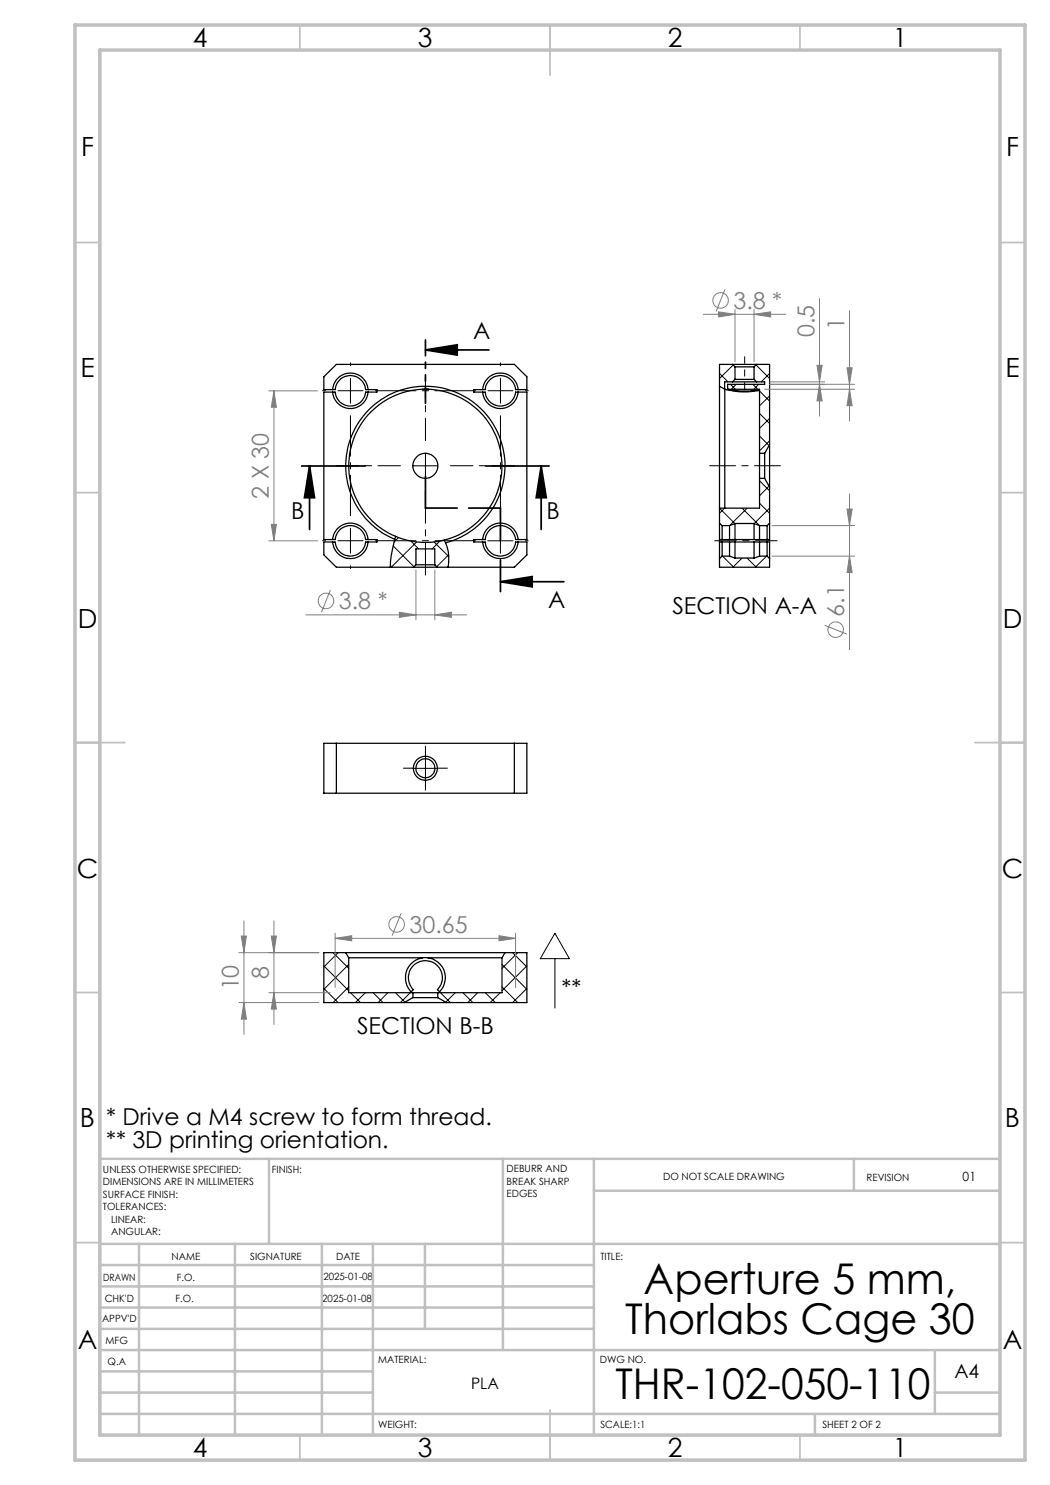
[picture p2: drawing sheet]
<svg xmlns="http://www.w3.org/2000/svg" width="210mm" height="297mm" viewBox="0 0 210 297" stroke-linecap="round" stroke-linejoin="round" font-family="sans-serif">
<g fill="none" stroke="#000" stroke-width=".2">
<path d="M143.9 74.7l1.7 1.7M146.1 76.9l1 1M146.6 73l-2.7 2.7M147.2 76.9l-.9 1M150.6 76.9l1 1M151.2 73l2.7 2.7M151.7 76.9l-.9 1M151.9 78.2l2 2M153.9 74.7l-1.6 1.7M153.9 79.2l-2 2M82.6 93.2h5M85.1 90.7v5"/>
<path d="M151.9 96.2l2 2M151.9 87.2l1.9 1.9M151.9 82.7l2 2M153.8 97.2l-1.9 2M153.9 83.7l-2 2M153.9 88.2l-2 2M78.1 113.1l.3 .3M78.6 109.2l4.2 4.1M79.7 107.5l-.9 .9M82.2 108.2l1.5 1.6M83.3 108.4l-5.1 5M86.8 108.4l2.9 2.9"/>
<path d="M88 108.2l-1.6 1.6M89.7 111l-2.4 2.3M97.6 108.2h5M100.1 105.7v5M143.9 101.6l3.1 3.1M144.5 111.2l2.3 2.2M144.9 101.6l-1 1.1M148.4 101.6l3.5 3.5M148.4 111.6l-1.8 1.8M149.4 111.6l1.9 1.8M149.4 101.6l-3.5 3.5M151.9 100.6l2 2.1"/>
<path d="M153.3 111.2l-2.2 2.2M153.9 101.6l-3.1 3.1M82.6 153.7h5M85.1 151.2v5M64.8 197.7l2.8 2.8M64.8 193.2l4.9 5M66.6 190.5l3.1 3.2M67.6 190.5l-2.8 2.9M69.7 192.9l-4.9 5M69.7 197.4l-3.1 3.1M70.1 198.5l2 2M73.1 198.5l-2 2"/>
<path d="M74.6 198.5l2 2M77.6 198.5l-2 2M79.1 198.5l1.9 1.9M82.1 198.5l-2 2M88.1 198.5l2 2M91.1 198.5l-2 1.9M92.6 198.5l2 2M95.5 198.5l-1.9 2M97 198.5l2.1 2M100 198.5l-2 2M100.4 197.4l3.1 3.1M100.4 192.9l5 5"/>
<path d="M102.5 190.5l2.9 2.9M103.5 190.5l-3.1 3.2M105.4 193.2l-5 5M105.4 197.7l-2.9 2.8M111 191.7v9.9M111 186.7l2.9 5h-5.8z"/>
</g>
<g fill="none" stroke="#000" stroke-width=".25">
<path d="M66.5 78.4a3.6 3.6 0 0 0 3.6 3.3 3.6 3.6 0 0 0 3.5-3.3M66.5 77.9a3.6 3.6 0 0 1 3.6-3.3 3.6 3.6 0 0 1 3.5 3.3M84.8 77.9h.9M96.5 77.9a3.6 3.6 0 0 1 3.6-3.3 3.6 3.6 0 0 1 3.5 3.3M96.5 78.4a3.6 3.6 0 0 0 3.6 3.3 3.6 3.6 0 0 0 3.5-3.3M143.9 77.3v24.3M143.9 77.3l1 .5M144.9 77.8l.1 .1M145 77.9l.3 .1a14.6 14.6 0 0 0 6.4 .1l-3.5 .1-2.7-.3M145 77.9v23.7M145.5 77.9h6.4v12.8M146.5 72.9h4.8"/>
<path d="M146.5 76.4h4.8M146.5 72.9h-2.6v4.4M146.5 76.4h-1.6v1.4M146.5 72.9l.5 .5M147 73.4h3.8M147 75.9h3.8M147 73.4v2.5M147 75.9l-.5 .5M150.8 75.9l.5 .5M150.8 73.4v2.5M151.3 72.9h2.6v16M151.3 76.4h1.6v.5h-7.4v1"/>
<path d="M151.3 72.9l-.5 .5M151.9 90.7v5M151.9 90.7h1M151.9 95.7v5.9h-8M151.9 95.7h1M152.9 90.7v5M152.9 95.7l1 1.7M153.9 88.9v8.5M153.9 88.9l-1 1.8M153.9 97.4v7.2M66.5 108.4a3.6 3.6 0 0 0 3.6 3.3 3.6 3.6 0 0 0 3.5-3.3M66.5 107.9a3.6 3.6 0 0 1 3.6-3.3 3.6 3.6 0 0 1 3.5 3.3"/>
<path d="M79 107.9a15.9 15.9 0 0 1-6.1-25 15.9 15.9 0 0 1 25.6 1.8 15.9 15.9 0 0 1-9.4 23.9M79 107.9l-.8 3.2-.1 2.3M79.1 107.3a15.3 15.3 0 0 1-5.6-24.1 15.3 15.3 0 0 1 24.6 1.9 15.3 15.3 0 0 1-9.2 22.9M79.1 107.3a15.4 15.4 0 0 0 9.8 .7M79.1 107.3l-.1 .6M82.7 113.4h-15.4l-2.5-2.4v-2.6h2.2a3.1 3.1 0 0 0 3.1 2.8 3.1 3.1 0 0 0 3-2.8h2.3v-.5h-2.3a3.1 3.1 0 0 0-3-2.8 3.1 3.1 0 0 0-3.1 2.8h-2.2v-29.5h2.2a3.1 3.1 0 0 0 3.1 2.8 3.1 3.1 0 0 0 3-2.8h2.3v-.5h-2.3a3.1 3.1 0 0 0-3-2.8 3.1 3.1 0 0 0-3.1 2.8h-2.2v-2.6l2.5-2.4h35.6l2.5 2.4v2.6h-2.3a3 3 0 0 0-3-2.8 3 3 0 0 0-3.1 2.8h-2.2v.5h2.2a3 3 0 0 0 3.1 2.8 3 3 0 0 0 3-2.8h2.3v29.5h-2.3a3 3 0 0 0-3-2.8 3 3 0 0 0-3.1 2.8h-2.2v.5h2.2a3 3 0 0 0 3.1 2.8 3 3 0 0 0 3-2.8h2.3v2.6l-2.5 2.4h-15.4M82.7 113.4h4.8M83.2 113h3.8M83.2 113v-3.2h3.8v3.2M83.2 113l-.5 .4M87 113l.5 .4M88.9 108l.2 .6"/>
<path d="M89.1 108.6a8.3 8.3 0 0 1 .5 4.8M96.5 107.9a3.6 3.6 0 0 1 3.6-3.3 3.6 3.6 0 0 1 3.5 3.3M96.5 108.4a3.6 3.6 0 0 0 3.6 3.3 3.6 3.6 0 0 0 3.5-3.3M143.9 108.4v3.3M143.9 104.6v3.3M143.9 108.4h10M143.9 107.9h10M143.9 111.7v1.7h10v-1.7M143.9 101.6v3M143.9 107.9v.5M143.9 104.6l.5 .5M144.4 108.4v2.8"/>
<path d="M144.4 105.1v2.8M144.4 105.1h1.5M144.4 111.2l-.5 .5M144.4 111.2h1.5M145.9 108.4v2.8M145.9 105.1v2.8M145.9 111.2l1.1 .4M147 104.7v3.2M147 108.4v3.2M147 104.7h3.8M147 104.7l-1.1 .4M147 111.6h3.8"/>
<path d="M150.8 108.4v3.2M150.8 104.7v3.2M150.8 104.7l1.1 .4M151.9 108.4v2.8M151.9 105.1v2.8M151.9 105.1h1.5M151.9 111.2h1.5M151.9 111.2l-1.1 .4M153.4 108.4v2.8M153.4 105.1v2.8M153.4 111.2l.5 .5M153.9 108.4v3.3"/>
<path d="M153.9 104.6v3.3M153.9 107.9v.5M153.9 104.6l-.5 .5M64.8 148.7h40.6v9.9h-40.6zM67.3 148.7v9.9M102.9 148.7v9.9M69.1 190.5h31.9M69.1 190.5h-4.3v10h16.1M69.1 190.5l.6 1.1M69.7 191.6h14.8M69.7 191.6v6.9h12.9M82.6 199.5l-1.7 1"/>
<path d="M82.6 199.5h5M82.6 198.5h5M82.6 198.5v1M84.5 191.6a4 4 0 0 0-3.2 2.7 4 4 0 0 0 .9 4.1l.5-.5a3.4 3.4 0 0 1 0-4.8 3.4 3.4 0 0 1 4.8 0 3.4 3.4 0 0 1 0 4.8l.4 .5a4 4 0 0 0 1-4.2 4 4 0 0 0-3.3-2.6M84.5 191.6h1.1M85.6 191.6h14.8M87.6 199.5l1.7 1M87.6 198.5v1M100.4 191.6v6.9h-12.8M101 190.5h4.4v10h-16.1M101 190.5l-.6 1.1M80.9 200.5h8.4"/>
<circle cx="85.1" cy="93.2" r="2.49"/>
<circle cx="85.1" cy="153.7" r="1.9"/>
<circle cx="85.1" cy="153.7" r="2.39"/>
</g>
<g fill="none" stroke="#808080" stroke-width=".2">
<path d="M145 57.9l-1.8 4.4M163.9 59.7v23.5M53.8 78.2h9.7M54.8 78.2v30M54.8 78.2l.5 3.3h-1zM140.7 62.9h16.5M143.7 62.4l3.3 .5-3.3 .5zM147 61.9v10.5M150.8 62.9l3.3-.5v1zM150.8 61.9v10.5M152.9 77.9h18M153.9 76.9h17"/>
<path d="M153.9 76.4h11M163.4 73.1h1l-.5 3.3zM163.9 76.9l.5 3.3h-1zM169.4 73.6h1l-.5 3.3zM169.9 62.1v22.1M169.9 77.9l.5 3.2h-1zM169.9 98.8v31.1M53.8 108.2h9.7M54.3 104.9h1l-.5 3.3zM66.1 118l-1.8 4.4M83.2 114v10M87 114v10"/>
<path d="M154.4 105.1h16.5M154.4 111.2h16.5M169.4 101.8h1l-.5 3.3zM169.9 111.2l.5 3.3h-1zM61.2 123h32.1M79.9 122.4l3.3 .6-3.3 .5zM87 123l3.3-.6v1.1zM164.9 125.1l4.5 1.7M47.8 190.5h16M48.3 187.2h1l-.5 3.3zM48.8 184.2v22.7M53.8 198.5h12.2"/>
<path d="M54.3 187.2h1l-.5 3.3zM54.8 184.2v20.7M54.8 198.5l.5 3.3h-1zM67 187.7l3.3-.6v1.1zM67 186.7v10.8M67 187.7h36.1M80.2 182.7l-1.8 4.4M99.8 187.1l3.3 .6-3.3 .5zM103.1 186.7v10.8M47.8 200.5h16M48.8 200.5l.5 3.3h-1z"/>
<circle cx="144.1" cy="60.1" r="1.56"/>
<circle cx="65.2" cy="120.2" r="1.55"/>
<circle cx="167.1" cy="125.9" r="1.55"/>
<circle cx="79.3" cy="184.9" r="1.55"/>
</g>
<path d="M85.1 70h12.7M85.1 70l6.3-1v2zM60.3 93.2h12.7M61.9 93.2v12.7M61.9 93.2l1 6.4h-2zM97.1 93.2h12.7M108.2 93.2v12.7M108.2 93.2l1.1 6.4h-2.1zM100.1 116.3h12.7M100.1 116.3l6.3-1v2.1z" fill="none" stroke="#000" stroke-width=".35"/>
<g fill="none" stroke="#000" stroke-width=".2" stroke-dasharray="15.2 1.3 1.3 1.3">
<path d="M65.1 78.1h-.6M70.1 78.1v-2.5M70.1 78.1h-2.5M70.1 78.1v2.5M70.1 78.1h2.5M70.1 73.1v-.5M100.1 78.1v-2.5M100.1 78.1h-2.5M100.1 78.1v2.5M100.1 78.1h2.5M100.1 73.1v-.5M105.1 78.1h.6"/>
<path d="M65.1 108.1h-.6M70.1 108.1v-2.5M70.1 108.1h-2.5M70.1 108.1v2.5M70.1 108.1h2.5M70.1 113.1v.6M100.1 113.1v.6M105.1 108.1h.5M82.6 153.6h-1.9M85.1 151.1v-1.9M85.1 156.1v1.9M87.6 153.6h1.9"/>
</g>
<path d="M75.1 78.1h20M70.1 103.1v-20M75.1 108.1h20M100.1 103.1v-20" fill="none" stroke="#000" stroke-width=".2" stroke-dasharray="15.2 1.3 1.3 1.3" stroke-dashoffset="7.1"/>
<path d="M80.1 93.1h-12.8M85.1 88.1v-12.8M90.1 93.1h12.8" fill="none" stroke="#000" stroke-width=".2" stroke-dasharray="15.2 1.3 1.3 1.3" stroke-dashoffset="10.7"/>
<path d="M85.1 98.1v16.9" fill="none" stroke="#000" stroke-width=".2" stroke-dasharray="15.2 1.3 1.3 1.3" stroke-dashoffset="8.7"/>
<path d="M148.9 71.3v6.5" fill="none" stroke="#000" stroke-width=".2" stroke-dasharray="15.2 1.3 1.3 1.3" stroke-dashoffset="13.9"/>
<path d="M155.4 108.1h-12.5" fill="none" stroke="#000" stroke-width=".2" stroke-dasharray="15.2 1.3 1.3 1.3" stroke-dashoffset="10.9"/>
<path d="M156.1 93.1h-14.2" fill="none" stroke="#000" stroke-width=".2" stroke-dasharray="15.2 1.3 1.3 1.3" stroke-dashoffset="10.1"/>
<path d="M85.1 95.3v6.3M85.1 101.6h6.3M93.7 101.6h6.4M100.1 118.3v-6.3M100.1 108v-6.4" fill="none" stroke="#000" stroke-width=".35" stroke-dasharray="6.3 1.3 1.3 1.3 1.3 1.3"/>
<path d="M85.1 68v12.7" fill="none" stroke="#000" stroke-width=".35" stroke-dasharray="6.3 1.3 1.3 1.3 1.3 1.3" stroke-dashoffset="3.2"/>
<g fill="none" stroke="#c0c0c0" stroke-width=".35">
<path d="M60 5v5M110 5v10M160 5v5M15 48.5h5M200 48.5h5M15 98.5h5M200 98.5h5M15 148.5h10M195 148.5h10M15 198.5h5M200 198.5h5M15 248.5h5"/>
<path d="M200 248.5h5M60 287v5M110 282v10M160 287v5"/>
</g>
<g fill="none" stroke="#c0c0c0" stroke-width=".5">
<path d="M53.8 231.8v17M100.6 231.8v38.2M118.8 231.8v55.2M118.8 238.2h81.2M170.8 231.8v6.4M200 231.8h-180v55.2M20 248.8h180M20 257.3h98.8M20 253h98.8M27.8 248.8v38.2M47 248.8v38.2M64.4 248.8v38.2"/>
<path d="M74.6 248.8v38.2M85 248.8v17M20 265.8h98.8M20 261.5h98.8M20 278.5h54.6M20 274.3h54.6M20 270h180M187 278.5h13M187 270v12.8M20 282.8h180M163 282.8v4.2"/>
</g>
<path d="M15 5h190v287h-190zM20 10h180v277h-180z" fill="none" stroke="#c0c0c0" stroke-width=".7"/>
<path d="M100.1 116.3l6.3-1v2.1zM85.1 70l6.3-1v2zM108.2 93.2l1.1 6.4h-2.1zM61.9 93.2l1 6.4h-2z" fill="#000"/>
<g fill="#808080">
<path d="M99.8 187.1l3.3 .6-3.3 .5zM67 187.7l3.3-.6v1.1z"/>
<path d="M79.9 122.4l3.3 .6-3.3 .5zM87 123l3.3-.6v1.1z"/>
<path d="M143.7 62.4l3.3 .5-3.3 .5zM150.8 62.9l3.3-.5v1z"/>
<path d="M54.8 198.5l.5 3.3h-1zM54.3 187.2h1l-.5 3.3z"/>
<path d="M169.4 101.8h1l-.5 3.3zM169.9 111.2l.5 3.3h-1z"/>
<path d="M48.3 187.2h1l-.5 3.3zM48.8 200.5l.5 3.3h-1z"/>
<path d="M163.9 76.9l.5 3.3h-1zM163.4 73.1h1l-.5 3.3z"/>
<path d="M54.8 78.2l.5 3.3h-1zM54.3 104.9h1l-.5 3.3z"/>
<path d="M169.4 73.6h1l-.5 3.3zM169.9 77.9l.5 3.2h-1z"/>
</g>
<g font-size="8.5">
<text x="128.7" y="258.8">Aperture 5 mm,</text>
<text x="125.1" y="266.9">Thorlabs Cage 30</text>
<text x="123.1" y="279.7">THR-102-050-110</text>
</g>
<g font-size="5.3">
<text x="38.5" y="9.5">4</text>
<text x="83.5" y="9.5">3</text>
<text x="133.6" y="9.5">2</text>
<text x="178.6" y="9.5">1</text>
<text x="16.2" y="31.2">F</text>
<text x="201.2" y="31.2">F</text>
<text x="16.1" y="75.5">E</text>
<text x="201.1" y="75.5">E</text>
<text x="15.5" y="125.5">D</text>
<text x="200.5" y="125.5">D</text>
<text x="15.4" y="175.5">C</text>
<text x="200.4" y="175.5">C</text>
<text x="16" y="225.5">B</text>
<text x="201" y="225.5">B</text>
<text x="15.5" y="269.7">A</text>
<text x="200.5" y="269.7">A</text>
<text x="38.5" y="291.5">4</text>
<text x="83.5" y="291.5">3</text>
<text x="133.6" y="291.5">2</text>
<text x="178.6" y="291.5">1</text>
</g>
<g font-size="4.7" fill="#808080">
<text x="146.7" y="61.8">3.8 *</text>
<text x="168.9" y="66" transform="rotate(-90 168.9 66)">1</text>
<text x="162.9" y="67.4" transform="rotate(-90 162.9 67.4)">0.5</text>
<text x="53.8" y="99.7" transform="rotate(-90 53.8 99.7)">2 X 30</text>
<text x="67.8" y="121.9">3.8 *</text>
<text x="168.9" y="123.4" transform="rotate(-90 168.9 123.4)">6.1</text>
<text x="81.9" y="186.6">30.65</text>
<text x="53.8" y="195.8" transform="rotate(-90 53.8 195.8)">8</text>
<text x="47.8" y="198.1" transform="rotate(-90 47.8 198.1)">10</text>
</g>
<g font-size="4.7">
<text x="94.6" y="67.8">A</text>
<text x="58.2" y="103.7">B</text>
<text x="109.3" y="103.7">B</text>
<text x="109.6" y="121.7">A</text>
<text x="134.5" y="122.8">SECTION A-A</text>
<text x="112.3" y="199.1">**</text>
<text x="71.4" y="206.8">SECTION B-B</text>
<text x="21.2" y="225">* Drive a M4 screw to form thread.</text>
<text x="21.2" y="229.5">** 3D printing orientation.</text>
</g>
<text font-size="3.9" x="190.9" y="275.5">A4</text>
<text font-size="3.2" x="94.2" y="277.9">PLA</text>
<text font-size="2.5" x="192.5" y="236.1">01</text>
<g font-size="2">
<text x="20.6" y="234.6">UNLESS OTHERWISE SPECIFIED:</text>
<text x="20.6" y="237.1">DIMENSIONS ARE IN MILLIMETERS</text>
<text x="20.6" y="239.6">SURFACE FINISH:</text>
<text x="54.4" y="234.6">FINISH:</text>
<text x="101.3" y="234.5">DEBURR AND</text>
<text x="101.3" y="237">BREAK SHARP</text>
<text x="101.3" y="239.5">EDGES</text>
<text x="132.6" y="236">DO NOT SCALE DRAWING</text>
<text x="173.3" y="236.2">REVISION</text>
<text x="20.6" y="242.1">TOLERANCES:</text>
<text x="22.2" y="244.6">LINEAR:</text>
<text x="22.2" y="247.1">ANGULAR:</text>
<text x="34.3" y="252">NAME</text>
<text x="50" y="251.9">SIGNATURE</text>
<text x="67.2" y="251.9">DATE</text>
<text x="120.1" y="251.9">TITLE:</text>
<text x="20.6" y="256.1">DRAWN</text>
<text x="35.3" y="256.1">F.O.</text>
<text x="64.7" y="255.9">2025-01-08</text>
<text x="20.9" y="260.3">CHK'D</text>
<text x="35.1" y="260.3">F.O.</text>
<text x="64.5" y="260.3">2025-01-08</text>
<text x="20.4" y="264.4">APPV'D</text>
<text x="21.1" y="268.8">MFG</text>
<text x="21.5" y="273">Q.A</text>
<text x="75.6" y="272.5">MATERIAL:</text>
<text x="120" y="272.5">DWG NO.</text>
<text x="75.6" y="285.5">WEIGHT:</text>
<text x="120.1" y="285.6">SCALE:1:1</text>
<text x="164.5" y="285.6">SHEET 2 OF 2</text>
</g>
</svg>
